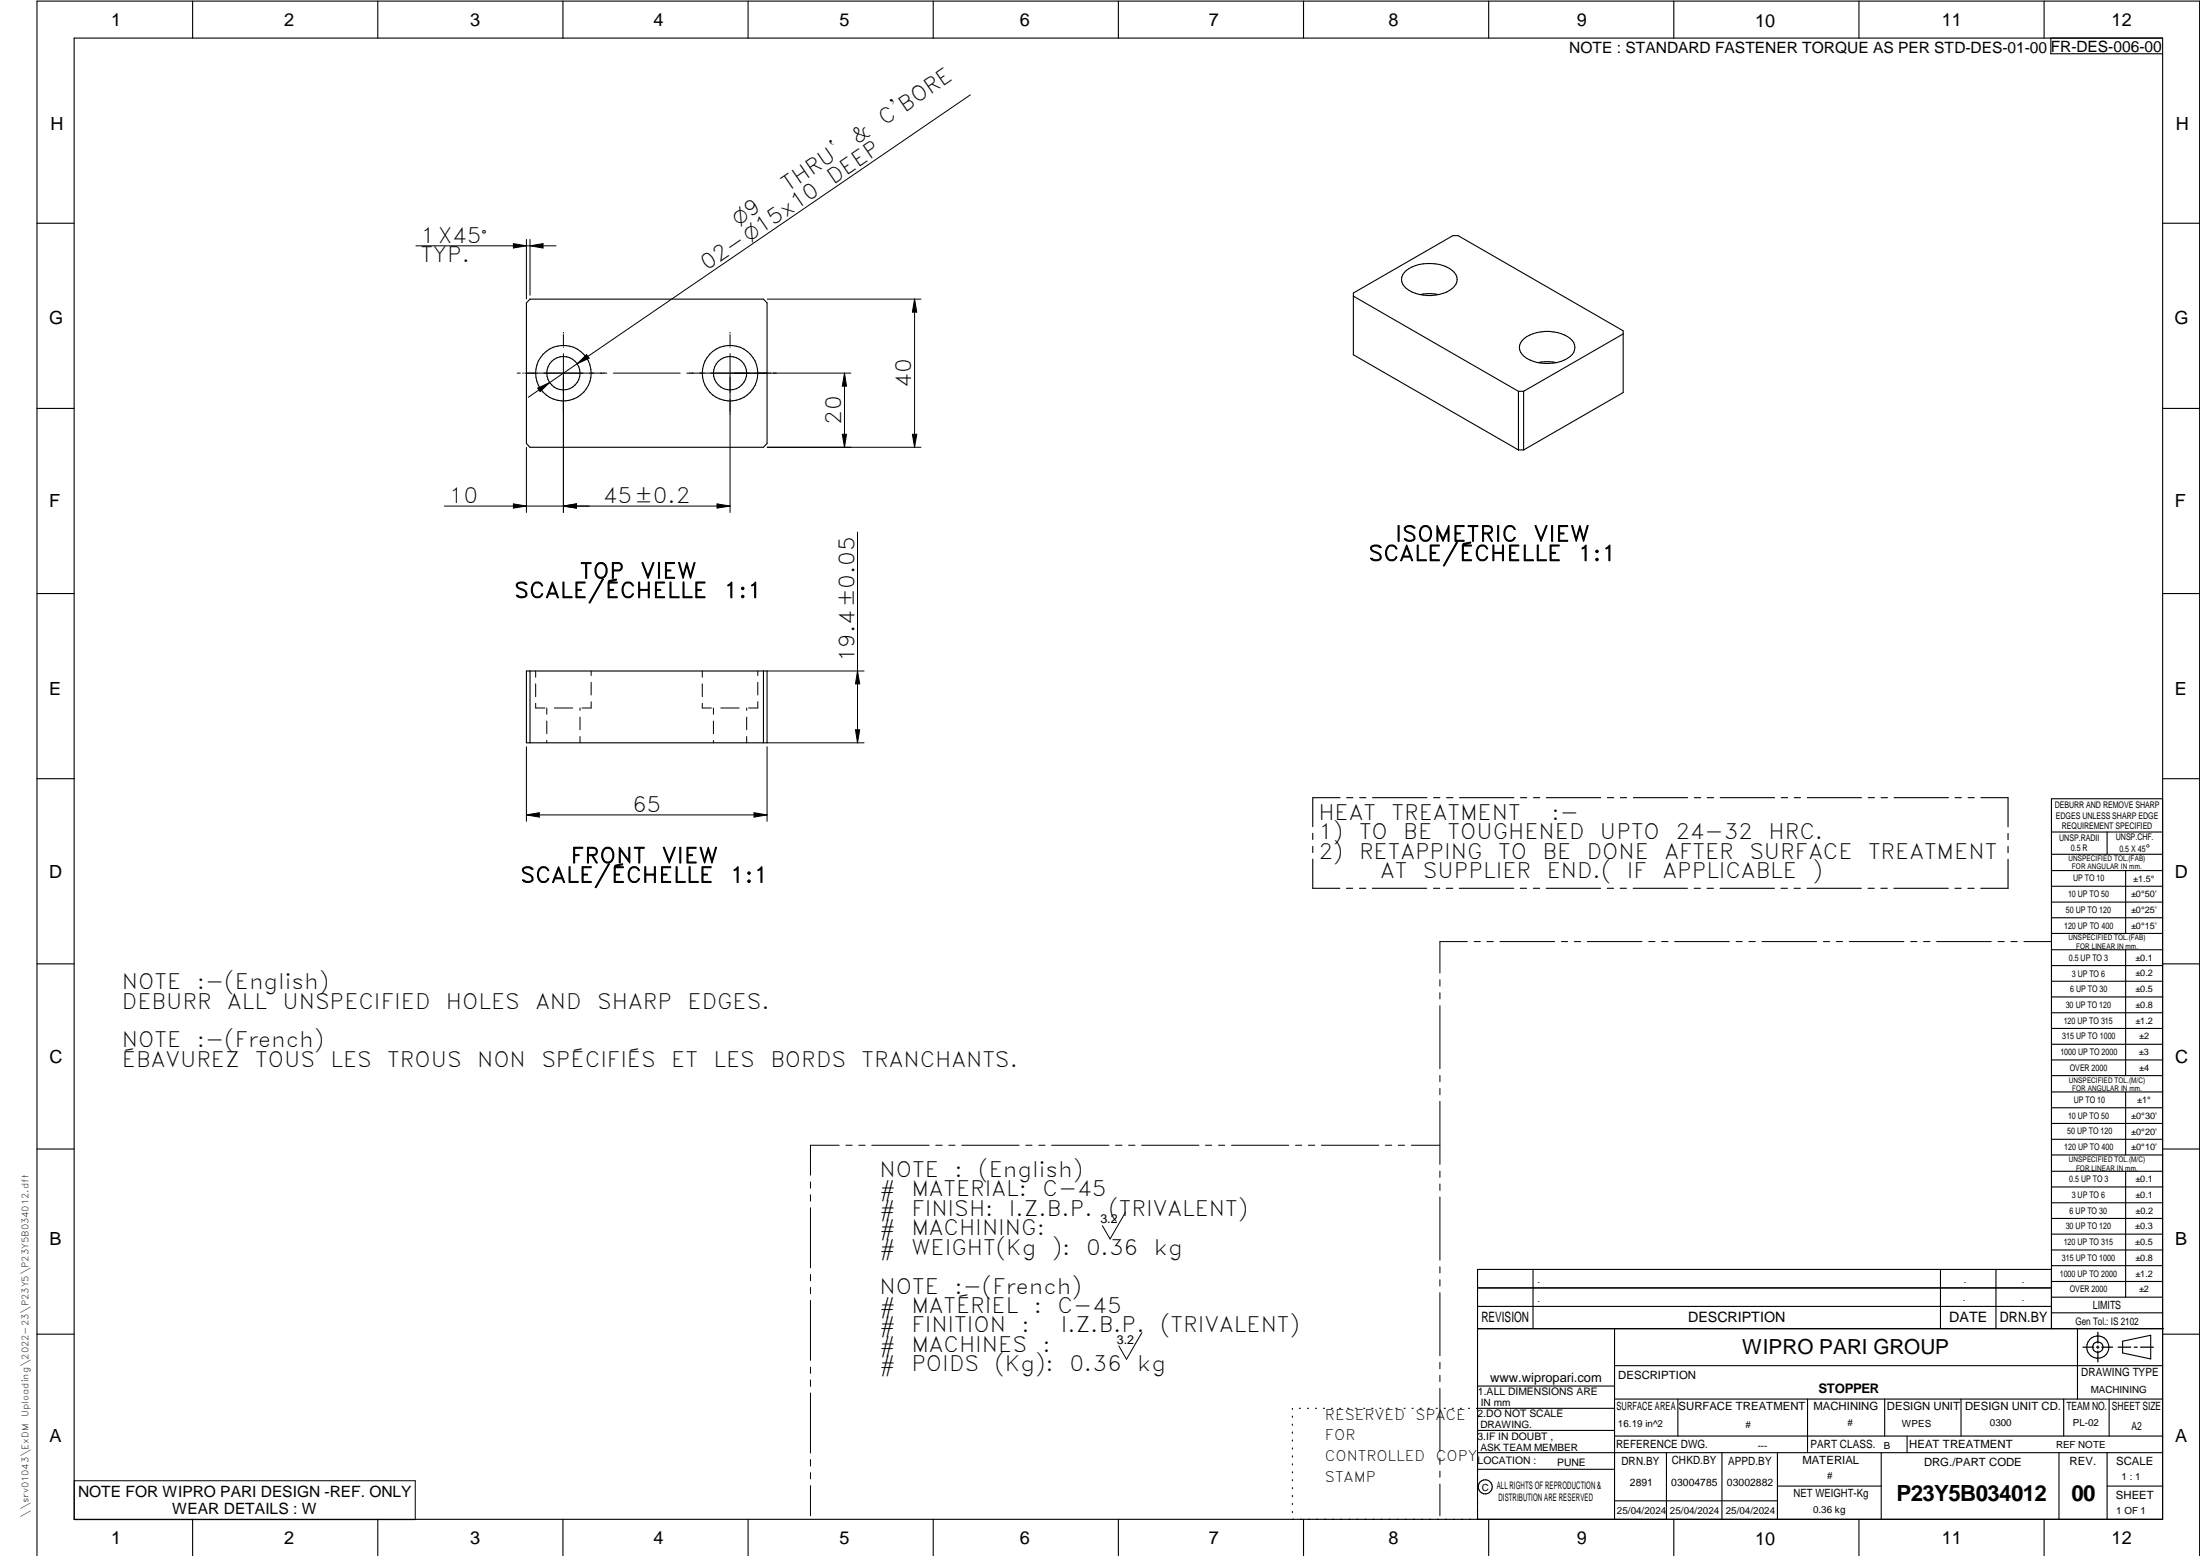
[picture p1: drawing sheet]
<svg xmlns="http://www.w3.org/2000/svg" width="594mm" height="420mm" viewBox="0 0 594 420" stroke-linecap="round" stroke-linejoin="round" font-family="sans-serif">
<g fill="none" stroke="#000" stroke-width=".3">
<path d="M20 10.3h564v400h-564zM52 .3v10M102 .3v10M152 .3v10M202 .3v10M252 .3v10M302 .3v10M352 .3v10M402 .3v10M452 .3v10M502 .3v10M552 .3v10"/>
<path d="M553.8 10.3v4.2h30.2M10 60.3h10M365.5 80l44.5 25.7M379.8 73a11.2 11.2 0 0 1 12.4 0 3 3 0 0 1-.8 5.4 11.1 11.1 0 0 1-11.6-.5 2.91 2.91 0 0 1 0-4.9zM388.5 79.5l-3-.2-2 .2M584 60.3h10M143.1 80.8h63.1l.9 1v38l-.9 1h-63.1l-1-1v-38zM411.6 91.4a10.7 10.7 0 0 1 13 .5 3.1 3.1 0 0 1-1.3 4.9 11.4 11.4 0 0 1-11.7-.5 2.91 2.91 0 0 1 0-4.9zM415.3 97.9l3-.2 2 .2M438.3 90.2l-26.9 15.5M10 110.3h10M410 105.7v15.8"/>
<path d="M410 105.7h1.4M411.4 105.7v15.8M584 110.3h10M410 121.5h1.4M410 121.5l-44.5-25.7v-16.7l26.8-15.5h1.4l44.6 25.7v16.7l-26.9 15.5M10 160.3h10M584 160.3h10M142.1 181.2h65v19.4h-65zM143.1 181.2v19.4M206.2 181.2v19.4M10 210.3h10M361.9 215.4h-7.4v7.8"/>
<path d="M363.6 215.4h1.7M367.2 215.4h1.6M370.6 215.4h14.7M387.1 215.4h1.7M390.6 215.4h1.7M394.1 215.4h14.7M410.6 215.4h1.7M414.1 215.4h1.7M417.6 215.4h14.7M434 215.4h1.8M437.6 215.4h1.6M441.1 215.4h14.6"/>
<path d="M457.5 215.4h1.7M461 215.4h1.7M464.5 215.4h14.7M481 215.4h1.7M484.5 215.4h1.7M488 215.4h14.7M504.5 215.4h1.7M508 215.4h1.7M511.5 215.4h14.7M527.9 215.4h1.7M531.4 215.4h1.7M534.9 215.4h7.3v7.9"/>
<path d="M584 215.7h-30v143.1M584 210.3h10M354.5 225v1.7M354.5 228.5v1.7M354.5 232v7.9h7.3M363.6 239.9h1.7M367.1 239.9h1.7M370.6 239.9h14.7M387.1 239.9h1.7M390.6 239.9h1.7M394.1 239.9h14.7M410.5 239.9h1.7"/>
<path d="M414.1 239.9h1.6M417.5 239.9h14.7M434 239.9h1.7M437.5 239.9h1.7M441 239.9h14.7M457.5 239.9h1.7M461 239.9h1.7M464.5 239.9h14.7M480.9 239.9h1.8M484.5 239.9h1.6M488 239.9h14.6M504.4 239.9h1.7"/>
<path d="M507.9 239.9h1.7M511.4 239.9h14.7M527.9 239.9h1.7M531.4 239.9h1.7M542.2 232v7.9h-7.3M542.2 225v1.7M542.2 228.6v1.7M554 224.7h30M554 230.7h30M554 235.1h30M554 239.3h30M569 224.7v6"/>
<path d="M574 235.1v17M554 243.6h30M554 247.8h30M554 252.1h30M554 256.5h30M574 256.5v33.9M10 260.3h10M554 260.7h30M554 265h30M554 269.2h30M554 273.5h30M554 277.7h30"/>
<path d="M584 260.3h10M554 282h30M554 286.2h30M554 290.4h30M554 294.9h30M554 299.1h30M574 294.9v17M10 310.3h10M554 303.4h30M554 307.6h30M554 311.9h30M554 316.3h30"/>
<path d="M574 316.3v34M584 310.3h10M554 320.5h30M554 324.8h30M554 329h30M554 333.2h30M554 337.5h30M399 358.8h185.2M399 352.8h155M399 347.8h155M414 342.8v16M436 358.8v51.5"/>
<path d="M524 342.8v16M539 342.8v16M554 341.8h30M554 346h30M554 350.3h30M554 354.5h30M554 342.8h-155v67.5M561 358.8v19M10 360.3h10M399 374.3h37M436 377.8h148M453.1 377.8v10"/>
<path d="M488.1 377.8v14.5M508.9 377.8v10M529.5 377.8v10M557.3 377.8v10M569.5 377.8v10M573.2 362.2l7.6-1.6v6.3l-7.6-1.6zM584 368.8h-148M584 360.3h10M349 380.3v.3M349 382.4v.3M349 384.6v.3M349 386.7v.3"/>
<path d="M349 388.8v.3M349 391v.3M349 393.1v.3M349 395.3v.3M349 397.4v.3M349 399.5v.3M350.9 380.3h.2M353.1 380.3h.2M355.2 380.3h.3M357.4 380.3h.3M359.6 380.3h.3M361.7 380.3h.3"/>
<path d="M363.9 380.3h.3M366.1 380.3h.3M368.3 380.3h.2M370.4 380.3h.3M372.6 380.3h.3M374.8 380.3h.3M376.9 380.3h.4M379.1 380.3h.3M381.3 380.3h.3M383.4 380.3h.4M385.6 380.3h.3M387.8 380.3h.3"/>
<path d="M390 380.3h.3M392.2 380.3h.3M394.3 380.3h.3M396.5 380.3h.3M398.7 380.3h37.3M399 396.7h37M399 392.3h185M399 386.2h37M436 387.8h148M450 392.3v18M465 392.3v18M480 392.3v18"/>
<path d="M508 392.3v18M515 387.8v4.5M556 392.3v18M569 392.3v18M52 410.3v9.7M102 410.3v9.7M152 410.3v9.7M202 410.3v9.7M252 410.3v9.7M302 410.3v9.7M349 401.7v.3M349 403.8v.4"/>
<path d="M349 406v.3M349 408.1v.3M352 410.3v9.7M402 410.3v9.7M436 405.3h44M452 410.3v9.7M480 401.3h28M502 410.3v9.7M552 410.3v9.7M569 401.3h15M10 420v-419.7h584v419.7"/>
<circle cx="152.1" cy="100.8" r="4.5"/>
<circle cx="152.2" cy="100.8" r="7.5"/>
<circle cx="197.1" cy="100.8" r="4.5"/>
<circle cx="197.1" cy="100.8" r="7.5"/>
<circle cx="566.5" cy="363.7" r="1.39"/>
<circle cx="566.5" cy="363.8" r="3"/>
<circle cx="401.1" cy="401.5" r="1.9"/>
</g>
<g fill="none" stroke="#000" stroke-width=".27">
<path d="M262 25.6l-106.1 72.6M112.3 66.4h37.8M138.6 65.8l3.5 .6-3.5 .6zM142.1 64.6v16.1M143.1 66.4l3.5-.6v1.2zM143.1 64.6v15.1M152.1 89.7v.3M152.1 90.3v2.9M152.1 93.6v.2M152.1 95.5v42.9M155.9 98.2l-13.2 9.1M155.9 98.2l2.5-2.4 .7 .9z"/>
<path d="M197.1 89.7v.3M197.1 90.3v2.9M197.1 93.6v.2M197.1 95.5v42.9M207.2 80.8h41.5M247 80.8v40M247 80.8l.6 3.5h-1.2zM139.7 100.8h.8M141.1 100.8h.2M141.7 100.8h22.2M145.2 104.8l3.2-1.5-2.5 2.4zM165.6 100.8h18.1"/>
<path d="M227.5 117.3h1.1l-.6 3.5zM228 100.8l.6 3.5h-1.1zM228 100.8v20M229.8 100.8h-44.3M246.4 117.3h1.2l-.6 3.5zM120 136.7h77.1M138.6 136.1l3.5 .6-3.5 .5zM142.1 120.8v17.6M152.1 136.7l3.6-.6v1.1zM193.6 136.1l3.5 .6-3.5 .5zM207.2 120.8h41.5M231.6 143.7v56.9"/>
<path d="M144.6 189.9v1.3h2.5M144.6 181.2v1.7M144.6 184.7v3.4M147.7 191.2v1.7M147.7 194.7v3.4M147.7 199.9v.7M149.7 191.2h4.9M156.6 191.2v.6M156.6 193.6v3.5M156.6 198.9v1.7M159.6 189.5v1.7h-2.4M159.6 181.2v1.2"/>
<path d="M159.6 184.2v3.5M189.6 189.9v1.3h2.5M189.6 181.2v1.7M189.6 184.7v3.4M192.7 191.2v1.7M192.7 194.7v3.4M192.7 199.9v.7M194.6 191.2h5M201.6 191.2v.6M201.6 193.6v3.5M201.6 198.9v1.7M204.6 189.5v1.7h-2.5"/>
<path d="M204.6 181.2v1.2M204.6 184.2v3.5M207.2 181.2h26.1M231 197.1h1.1l-.5 3.5zM231.6 181.2l.5 3.5h-1.1zM142.1 201.6v20.2M203.6 219.5l3.5 .5-3.5 .6zM207.1 201.6v20.2M207.2 200.6h26.1M142.1 220l3.5-.5v1.1zM142.1 220h65M396.2 254.3h-7.4v8.5"/>
<path d="M398.1 254.3h1.6M401.5 254.3h1.8M405 254.3h14.8M421.6 254.3h1.7M425.1 254.3h1.7M428.6 254.3h14.8M445.2 254.3h1.7M448.7 254.3h1.7M452.2 254.3h14.8M468.8 254.3h1.7M472.3 254.3h1.7M475.8 254.3h14.8"/>
<path d="M492.4 254.3h1.7M495.8 254.3h1.8M499.4 254.3h14.7M516 254.3h1.6M519.4 254.3h1.8M522.9 254.3h14.8M539.5 254.3h1.7M543 254.3h1.7M546.5 254.3h7.4M388.8 264.5v1.8M388.8 268.1v1.6M388.8 271.6v17"/>
<path d="M388.8 290.4v1.7M388.8 293.9v1.7M388.8 297.4v17M218.9 319.2v1.6M226.6 309.2h-7.7v8.1M228.4 309.2h1.7M231.9 309.2h1.7M235.4 309.2h15.5M252.7 309.2h1.7M256.2 309.2h1.7M259.7 309.2h15.5M277 309.2h1.7"/>
<path d="M280.5 309.2h1.7M284 309.2h15.5M301.2 309.2h1.8M304.8 309.2h1.7M308.3 309.2h15.5M325.5 309.2h1.7M329.1 309.2h1.6M332.6 309.2h15.4M349.8 309.2h1.7M353.3 309.2h1.7M356.8 309.2h15.5M374.1 309.2h1.7"/>
<path d="M377.6 309.2h1.7M381.1 309.2h7.7M388.8 316.2v1.7M388.8 319.7v1.7M218.9 322.6v1.8M218.9 326.1v16.2M303.9 327.4l-4.1 7.2-2.1-3.6M388.8 323.2v17.1M218.9 344.1v1.8M218.9 347.6v1.7M218.9 351.2v16.1M308.3 359.8l-4.1 7.2-2.1-3.6"/>
<path d="M388.8 342.1v1.6M388.8 345.6v1.7M388.8 349v17.1M218.9 369.1v1.7M218.9 372.6v1.8M218.9 376.1v16.2M388.8 367.9v1.7M388.8 371.4v1.7M388.8 374.9v17M20.1 399.8h92v10.5h-92zM218.9 394.1v1.8M218.9 397.6v1.7"/>
<path d="M388.8 393.7v1.7M388.8 397.2v1.7M218.9 401.2v8.1M388.8 400.7v8.6"/>
</g>
<path d="M566.5 359.7v3M562.5 363.8h2.9M566.1 363.8h.7M566.5 363.4v.7M566.5 364.9v2.8M567.6 363.8h2.9M572 363.8h3.4M576.3 363.8h.8M578 363.8h3.5" fill="none" stroke="#000" stroke-width=".34"/>
<g fill="#000">
<path d="M138.6 65.8l3.5 .6-3.5 .6zM143.1 66.4l3.5-.6v1.2zM155.9 98.2l2.5-2.4 .7 .9zM247 80.8l.6 3.5h-1.2zM145.2 104.8l3.2-1.5-2.5 2.4zM227.5 117.3h1.1l-.6 3.5zM228 100.8l.6 3.5h-1.1zM246.4 117.3h1.2l-.6 3.5zM138.6 136.1l3.5 .6-3.5 .5zM152.1 136.7l3.6-.6v1.1zM193.6 136.1l3.5 .6-3.5 .5zM231 197.1h1.1l-.5 3.5z"/>
<path d="M231.6 181.2l.5 3.5h-1.1zM142.1 220l3.5-.5v1.1zM203.6 219.5l3.5 .5-3.5 .6z"/>
</g>
<g font-size="6">
<text x="512.1" y="405.2">P23Y5B034012</text>
<text x="559.4" y="405.2">00</text>
</g>
<g font-size="5.7">
<text x="239" y="34" transform="rotate(-34 239 34)">C'BORE</text>
<text x="231.4" y="39.2" transform="rotate(-34 231.4 39.2)">&amp;</text>
<text x="212.8" y="51.9" transform="rotate(-34 212.8 51.9)">THRU`</text>
<text x="225" y="49.9" transform="rotate(-34 225 49.9)">DEEP</text>
<text x="113.5" y="65.5">1X45v</text>
<text x="113.5" y="70.8">TYP.</text>
<text x="190.9" y="73.2" transform="rotate(-34 190.9 73.2)">02-O15x10</text>
<text x="246.1" y="104.7" transform="rotate(-90 246.1 104.7)">40</text>
<text x="227.2" y="114.7" transform="rotate(-90 227.2 114.7)">20</text>
<text x="121.2" y="135.8">10</text>
<text x="162.8" y="135.8">45±0.2</text>
<text x="376.8" y="146.2">ISOMETRIC</text>
<text x="414.1" y="146.2">VIEW</text>
<text x="369.5" y="151.4">SCALE/ÉCHELLE</text>
<text x="426.1" y="151.4">1:1</text>
<text x="138.8" y="161.4">SCALE/ÉCHELLE</text>
<text x="156.6" y="156.2">TOP</text>
<text x="173" y="156.2">VIEW</text>
<text x="195.4" y="161.4">1:1</text>
<text x="230.7" y="178.8" transform="rotate(-90 230.7 178.8)">19.4±0.05</text>
<text x="170.7" y="219.2">65</text>
<text x="356" y="221.3">HEAT</text>
<text x="375.8" y="221.3">TREATMENT</text>
<text x="419" y="221.3">:-</text>
<text x="356" y="226.6">1)</text>
<text x="367" y="226.6">TO</text>
<text x="378.9" y="226.6">BE</text>
<text x="390.9" y="226.6">TOUGHENED</text>
<text x="432" y="226.6">UPTO</text>
<text x="452.4" y="226.6">24-32</text>
<text x="477.6" y="226.6">HRC.</text>
<text x="154.1" y="233">FRONT</text>
<text x="178.7" y="233">VIEW</text>
<text x="356" y="231.8">2)</text>
<text x="367" y="231.8">RETAPPING</text>
<text x="404.6" y="231.8">TO</text>
<text x="416.5" y="231.8">BE</text>
<text x="428.5" y="231.8">DONE</text>
<text x="449.5" y="231.8">AFTER</text>
<text x="472.4" y="231.8">SURFACE</text>
<text x="504.4" y="231.8">TREATMENT</text>
<text x="140.5" y="238.3">SCALE/ÉCHELLE</text>
<text x="197.1" y="238.3">1:1</text>
<text x="372.7" y="237.1">AT</text>
<text x="384.2" y="237.1">SUPPLIER</text>
<text x="417.7" y="237.1">END.(</text>
<text x="439.3" y="237.1">IF</text>
<text x="448.9" y="237.1">APPLICABLE</text>
<text x="489.4" y="237.1">)</text>
<text x="32.9" y="267.1">NOTE</text>
<text x="53.1" y="267.1">:-(English)</text>
<text x="32.9" y="272.3">DEBURR</text>
<text x="61.4" y="272.3">ALL</text>
<text x="76.3" y="272.3">UNSPECIFIED</text>
<text x="120.4" y="272.3">HOLES</text>
<text x="144.6" y="272.3">AND</text>
<text x="161.3" y="272.3">SHARP</text>
<text x="185.6" y="272.3">EDGES.</text>
<text x="32.9" y="282.8">NOTE</text>
<text x="53.1" y="282.8">:-(French)</text>
<text x="32.9" y="288.1">ÉBAVUREZ</text>
<text x="68.9" y="288.1">TOUS</text>
<text x="89.2" y="288.1">LES</text>
<text x="104.6" y="288.1">TROUS</text>
<text x="128.8" y="288.1">NON</text>
<text x="146.2" y="288.1">SPÉCIFIÉS</text>
<text x="181.3" y="288.1">ET</text>
<text x="192.7" y="288.1">LES</text>
<text x="208" y="288.1">BORDS</text>
<text x="232.6" y="288.1">TRANCHANTS.</text>
<text x="237.5" y="317.8">NOTE</text>
<text x="257.7" y="317.8">:</text>
<text x="264.1" y="317.8">(English)</text>
<text x="237.5" y="323">#</text>
<text x="246.1" y="323">MATERIAL:</text>
<text x="281.5" y="323">C-45</text>
<text x="237.5" y="328.3">#</text>
<text x="246.1" y="328.3">FINISH:</text>
<text x="272.4" y="328.3">I.Z.B.P.</text>
<text x="299.3" y="328.3">(TRIVALENT)</text>
<text x="237.5" y="333.5">#</text>
<text x="246.1" y="333.5">MACHINING:</text>
<text x="237.5" y="338.8">#</text>
<text x="246.1" y="338.8">WEIGHT(Kg</text>
<text x="284" y="338.8">):</text>
<text x="293.3" y="338.8">0.36</text>
<text x="311.6" y="338.8">kg</text>
<text x="237.5" y="349.3">NOTE</text>
<text x="257.7" y="349.3">:-(French)</text>
<text x="237.5" y="354.5">#</text>
<text x="237.5" y="359.8">#</text>
<text x="246.1" y="354.5">MATÉRIEL</text>
<text x="246.1" y="359.8">FINITION</text>
<text x="275.8" y="359.8">:</text>
<text x="279.1" y="354.5">:</text>
<text x="285.6" y="354.5">C-45</text>
<text x="286.4" y="359.8">I.Z.B.P.</text>
<text x="313.3" y="359.8">(TRIVALENT)</text>
<text x="237.5" y="365">#</text>
<text x="246.1" y="365">MACHINES</text>
<text x="281.5" y="365">:</text>
<text x="237.5" y="370.3">#</text>
<text x="246.1" y="370.3">POIDS</text>
<text x="268.5" y="370.3">(Kg):</text>
<text x="288.8" y="370.3">0.36</text>
<text x="307.1" y="370.3">kg</text>
</g>
<text font-size="5.6" x="470.5" y="365.5">WIPRO PARI GROUP</text>
<text font-size="5.4" x="199.3" y="61.1" transform="rotate(-34 199.3 61.1)">O9</text>
<g font-size="4.9">
<text x="30" y="6.9">1</text>
<text x="76.7" y="6.9">2</text>
<text x="127" y="6.9">3</text>
<text x="176.5" y="6.9">4</text>
<text x="226.7" y="6.9">5</text>
<text x="275.4" y="6.9">6</text>
<text x="326.4" y="6.9">7</text>
<text x="375" y="6.9">8</text>
<text x="425.8" y="6.9">9</text>
<text x="473.9" y="7.3">10</text>
<text x="524.3" y="6.9">11</text>
<text x="570.2" y="6.9">12</text>
<text x="13.6" y="35.1">H</text>
<text x="587.6" y="35.1">H</text>
<text x="13.2" y="87.5">G</text>
<text x="587.2" y="87.5">G</text>
<text x="13.2" y="137">F</text>
<text x="587.2" y="137">F</text>
<text x="13.2" y="187.6">E</text>
<text x="587.2" y="187.6">E</text>
<text x="13.2" y="237">D</text>
<text x="587.2" y="237">D</text>
<text x="13.4" y="287.1">C</text>
<text x="587.4" y="287.1">C</text>
<text x="13.4" y="336.2">B</text>
<text x="587.4" y="336.2">B</text>
<text x="13.4" y="389.3">A</text>
<text x="587.4" y="389.3">A</text>
<text x="30" y="416.9">1</text>
<text x="76.7" y="416.9">2</text>
<text x="127" y="416.9">3</text>
<text x="176.5" y="416.9">4</text>
<text x="226.7" y="416.9">5</text>
<text x="275.4" y="416.9">6</text>
<text x="326.4" y="416.9">7</text>
<text x="375" y="416.9">8</text>
<text x="425.8" y="416.9">9</text>
<text x="473.9" y="417.3">10</text>
<text x="524.3" y="416.9">11</text>
<text x="570.2" y="416.9">12</text>
</g>
<g font-size="4.2">
<text x="423.7" y="14.3">NOTE : STANDARD FASTENER TORQUE AS PER STD-DES-01-00</text>
<text x="553.8" y="14">FR-DES-006-00</text>
<text x="21.1" y="404.3">NOTE FOR WIPRO PARI DESIGN -REF. ONLY</text>
<text x="46.5" y="408.8">WEAR DETAILS : W</text>
</g>
<g font-size="3.9">
<text x="400" y="357.1">REVISION</text>
<text x="455.9" y="357.1">DESCRIPTION</text>
<text x="526.4" y="357.1">DATE</text>
<text x="540" y="357.1">DRN.BY</text>
<text x="357.8" y="383.3">RESERVED</text>
<text x="382.3" y="383.3">SPACE</text>
<text x="357.8" y="388.9">FOR</text>
<text x="357.8" y="394.5">CONTROLLED</text>
<text x="387.8" y="394.5">COPY</text>
<text x="357.8" y="400">STAMP</text>
</g>
<text font-size="3.6" x="491.1" y="376.1">STOPPER</text>
<text font-size="3.5" x="402.4" y="373.3">www.wipropari.com</text>
<g font-size="3.4">
<text x="297.1" y="330.4">3.2</text>
<text x="301.6" y="362.8">3.2</text>
</g>
<g font-size="3.1">
<text x="565.1" y="353.5">LIMITS</text>
<text x="562" y="371.7">DRAWING TYPE</text>
<text x="437" y="372.3">DESCRIPTION</text>
<text x="436.5" y="380.8">SURFACE AREA</text>
<text x="453.3" y="380.8">SURFACE TREATMENT</text>
<text x="489.7" y="380.8">MACHINING</text>
<text x="509.5" y="380.8">DESIGN UNIT</text>
<text x="530.6" y="380.8">DESIGN UNIT CD.</text>
<text x="558" y="380.6">TEAM NO.</text>
<text x="570.3" y="380.7">SHEET SIZE</text>
<text x="575.6" y="386.1">A2</text>
<text x="436.4" y="391.1">REFERENCE DWG.</text>
<text x="437.8" y="395.5">DRN.BY</text>
<text x="451.4" y="395.4">CHKD.BY</text>
<text x="466.6" y="395.5">APPD.BY</text>
<text x="486.7" y="395.4">MATERIAL</text>
<text x="488.9" y="390.9">PART CLASS.</text>
<text x="515.6" y="390.9">HEAT TREATMENT</text>
<text x="519.6" y="395.9">DRG./PART CODE</text>
<text x="558.9" y="395.5">REV.</text>
<text x="571.4" y="395.6">SCALE</text>
<text x="484.3" y="404.2">NET WEIGHT-Kg</text>
<text x="571.4" y="404.7">SHEET</text>
</g>
<text font-size="3" x="579.5" y="230.1">°</text>
<g font-size="2.8">
<text x="560.4" y="357.7">Gen Tol.: IS 2102</text>
<text x="399.1" y="376.6">1.ALL DIMENSIONS ARE</text>
<text x="399" y="382.7">2.DO NOT SCALE</text>
<text x="399" y="388.7">3.IF IN DOUBT ,</text>
<text x="399" y="395.4">LOCATION :</text>
<text x="420.5" y="396">PUNE</text>
<text x="404.2" y="402">ALL RIGHTS OF REPRODUCTION &amp;</text>
<text x="440.1" y="401.2">2891</text>
<text x="451.3" y="401.2">03004785</text>
<text x="466.3" y="401.2">03002882</text>
<text x="404.7" y="405.4">DISTRIBUTION ARE RESERVED</text>
</g>
<g font-size="2.7">
<text x="564.6" y="376.2">MACHINING</text>
<text x="399.9" y="379.7">IN mm</text>
<text x="399.7" y="385.7">DRAWING.</text>
<text x="436.9" y="385.4">16.19 in^2</text>
<text x="471.4" y="385.5">#</text>
<text x="498.9" y="385">#</text>
<text x="513.6" y="385.3">WPES</text>
<text x="537.3" y="385.1">0300</text>
<text x="559.7" y="385.1">PL-02</text>
<text x="399.7" y="391.8">ASK TEAM MEMBER</text>
<text x="474.6" y="391.2">---</text>
<text x="508.7" y="391.2">B</text>
<text x="555.2" y="391.1">REF NOTE</text>
<text x="493.4" y="399.5">#</text>
<text x="572.8" y="399.7">1 : 1</text>
<text x="400.1" y="402.5">C</text>
<text x="436.6" y="408.7">25/04/2024</text>
<text x="450.9" y="408.8">25/04/2024</text>
<text x="466" y="408.9">25/04/2024</text>
<text x="489.6" y="408.5">0.36 kg</text>
<text x="571.4" y="408.7">1 OF 1</text>
</g>
<g font-size="2.5">
<text x="554.9" y="218.3">DEBURR AND REMOVE SHARP</text>
<text x="555.2" y="221">EDGES UNLESS SHARP EDGE</text>
<text x="556.1" y="227.1">UNSP.RADII</text>
<text x="556.8" y="223.8">REQUIREMENT SPECIFIED</text>
<text x="571.4" y="226.9">UNSP.CHF.</text>
<text x="559.2" y="229.9">0.5 R</text>
<text x="572.3" y="230.1">0.5 X 45</text>
<text x="559.8" y="238">UP TO 10</text>
<text x="576.1" y="238.1">±1.5°</text>
<text x="558.5" y="242.2">10 UP TO 50</text>
<text x="575.5" y="242.3">±0°50'</text>
<text x="557.4" y="250.7">120 UP TO 400</text>
<text x="557.9" y="246.5">50 UP TO 120</text>
<text x="575.5" y="250.7">±0°15'</text>
<text x="575.5" y="246.5">±0°25'</text>
<text x="558.7" y="259.4">0.5 UP TO 3</text>
<text x="559.5" y="263.7">3 UP TO 6</text>
<text x="576.6" y="263.6">±0.2</text>
<text x="576.6" y="259.4">±0.1</text>
<text x="559" y="267.9">6 UP TO 30</text>
<text x="576.6" y="267.9">±0.5</text>
<text x="557.8" y="272.2">30 UP TO 120</text>
<text x="576.6" y="272.2">±0.8</text>
<text x="556.9" y="280.7">315 UP TO 1000</text>
<text x="557.3" y="276.4">120 UP TO 315</text>
<text x="576.6" y="276.4">±1.2</text>
<text x="577.7" y="280.7">±2</text>
<text x="556.4" y="284.9">1000 UP TO 2000</text>
<text x="577.6" y="284.9">±3</text>
<text x="558.9" y="289.2">OVER 2000</text>
<text x="577.7" y="289.3">±4</text>
<text x="560" y="297.9">UP TO 10</text>
<text x="577.1" y="297.9">±1°</text>
<text x="558.5" y="302.1">10 UP TO 50</text>
<text x="575.5" y="302.1">±0°30'</text>
<text x="557.4" y="310.6">120 UP TO 400</text>
<text x="558.2" y="306.3">50 UP TO 120</text>
<text x="575.5" y="310.6">±0°10'</text>
<text x="575.5" y="306.4">±0°20'</text>
<text x="558.8" y="319.2">0.5 UP TO 3</text>
<text x="559.4" y="323.4">3 UP TO 6</text>
<text x="576.6" y="319.2">±0.1</text>
<text x="576.6" y="323.5">±0.1</text>
<text x="558.9" y="327.7">6 UP TO 30</text>
<text x="576.7" y="327.7">±0.2</text>
<text x="557.8" y="332">30 UP TO 120</text>
<text x="576.6" y="332">±0.3</text>
<text x="556.8" y="340.5">315 UP TO 1000</text>
<text x="557.3" y="336.3">120 UP TO 315</text>
<text x="576.6" y="336.3">±0.5</text>
<text x="576.6" y="340.5">±0.8</text>
<text x="415.2" y="346.4">.</text>
<text x="530.3" y="346.5">.</text>
<text x="545.9" y="346.4">.</text>
<text x="556.2" y="344.7">1000 UP TO 2000</text>
<text x="576.6" y="344.7">±1.2</text>
<text x="415.2" y="351.5">.</text>
<text x="530" y="351.3">.</text>
<text x="545.9" y="351.4">.</text>
<text x="558.9" y="349">OVER 2000</text>
<text x="577.6" y="349">±2</text>
</g>
<g font-size="2.4">
<text x="7.7" y="382.7" transform="rotate(-90 7.7 382.7)">Uploading\2022-23\P23Y5\P23Y5B034012.dft</text>
<text x="7.7" y="409.8" transform="rotate(-90 7.7 409.8)">\\srv01043\ExDM</text>
</g>
<g font-size="2.1">
<text x="558.5" y="232.4">UNSPECIFIED TOL.(FAB)</text>
<text x="559.5" y="234.7">FOR ANGULAR IN mm.</text>
<text x="558.6" y="253.9">UNSPECIFIED TOL.(FAB)</text>
<text x="560.7" y="256.3">FOR LINEAR IN mm.</text>
<text x="558.7" y="292.3">UNSPECIFIED TOL.(M/C)</text>
<text x="559.6" y="294.7">FOR ANGULAR IN mm.</text>
<text x="558.7" y="313.7">UNSPECIFIED TOL.(M/C)</text>
<text x="560.6" y="316.1">FOR LINEAR IN mm.</text>
</g>
</svg>
